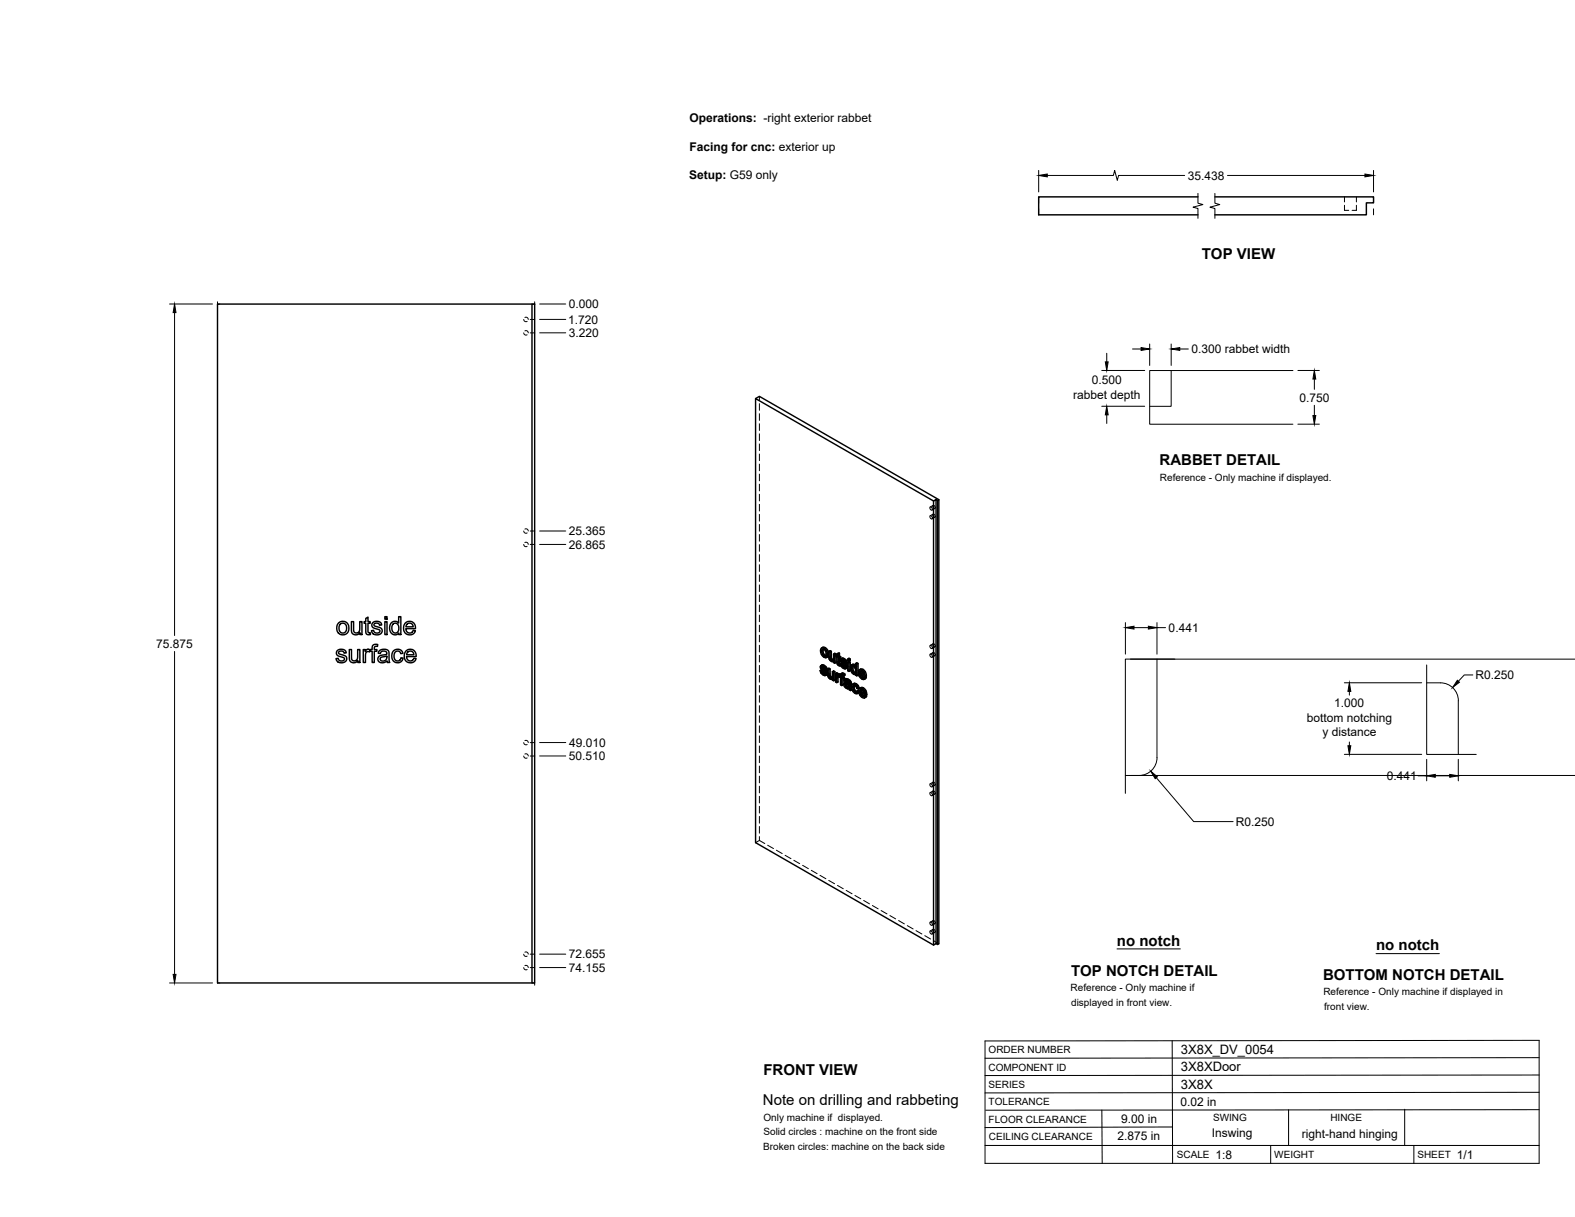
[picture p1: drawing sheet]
<svg xmlns="http://www.w3.org/2000/svg" width="559mm" height="432mm" viewBox="0 0 559 432" stroke-linecap="round" stroke-linejoin="round" font-family="sans-serif">
<!-- layer: Hidden -->
<g fill="none" stroke="#000" stroke-width=".35">
<path d="M477 72.8v1.8h1.5M477 69.9v1.7M481.2 72.8v1.8h-1.5M481.2 69.9v1.7M185.8 118.1l.4 .7h.8M185.8 113.3l.4 .7h.8M186.2 117.4h.7l.5 .7M186.2 112.6h.7l.5 .7M269.4 140.6v1.4M269.4 143.2v2.4M269.4 146.8v2.4M269.4 150.3v2.4"/>
<path d="M269.4 153.9v2.4M269.4 157.5v2.4M269.4 161.1v2.3M269.4 164.7v2.3M269.4 168.2v2.4M269.4 171.8v2.4M269.4 175.4v2.3M269.4 178.9v2.4M330 179.9a.56 .56 0 0 1 .7 .4 .56 .56 0 0 1-.3 .7l-.5-.6zM331 179.3a.6 .6 0 0 1 .7 .4 .6 .6 0 0 1-.2 .7l-.5-.4zM331 179.3l-1 .6M185.8 193.2l.4 .7 .8-.1"/>
<path d="M185.8 188.4l.4 .7h.8M186.2 192.5l.7-.1 .5 .8M186.2 187.7h.7l.5 .7M269.4 182.5v2.4M269.4 186.1v2.4M269.4 189.7v2.3M269.4 193.2v2.4M269.4 196.8v2.4M330 183a.56 .56 0 0 1 .7 .4 .56 .56 0 0 1-.3 .7l-.5-.5zM331 182.5a.58 .58 0 0 1 .7 .3 .58 .58 0 0 1-.2 .7l-.5-.4zM331 182.4l-1 .6M331.7 183.5l-1 .6"/>
<path d="M331.7 180.4l-1 .6M269.4 200.4v2.4M269.4 203.9v2.4M269.4 207.5v2.4M269.4 211.1v2.4M269.4 214.7v2.3M269.4 218.2v2.4M269.4 221.8v2.4M269.4 225.4v2.4M269.4 228.9v2.4M269.4 232.5v2.4M269.4 236.1v2.4"/>
<path d="M269.4 239.6v2.4M291.4 237.7l.4 .9M291.5 236.4l-.5 .2M291.6 236.1l-.5 .2M291.6 230.7l-.5 .2M291.6 237.7l.3 .3M291.6 236.8l-.5 .3M291.7 235.9l-.2 .7 .7 1a1.12 1.12 0 0 1 .9 1.3h-.4M291.8 238.6l.7 .7 .8 .1M291.8 238.6l-.5 .2M291.8 237.8v.1M291.9 237.3l-.5 .3"/>
<path d="M291.9 232l.9 .9 .9 .1M291.9 236.6h-.1M291.9 232l-.5 .3M292 229.6l-.4 .9 .3 1.5M292 236.4l-.5 .2M292.2 230.2l-.1 .2M292.2 230.2l.7 .1 .6 .9v1l-.5 .4M292.2 230.2l-.4 .2M292.5 236.5l-.5 .2a.33 .33 0 0 1 .2-.4 .33 .33 0 0 1 .4 .3l.9 .9M292.5 239.3l-.4 .2M292.6 237.4l.3 .3M292.8 230.2l-.5 .3"/>
<path d="M292.8 232.9l-.5 .3M292.9 236.9l-.5 .2M293 239l-.4 .2M293 238.4l-.5 .2M293.1 237.3l-.5 .3M293.1 239.5l-.5 .2M293.1 238.7l-.4 .3M293.3 232.5l-.4 .3M293.3 230.8l-.4 .3M293.4 233.1l-.4 .3M293.6 231.8l-.5 .2M294.1 237.1v2.3l.2 .7 .8 .6 .7-.1v.5l.4 .2"/>
<path d="M294.1 239.4l-.4 .3M294.3 239.9l-.5 .3M294.5 230.8v2.4l.3 .6 .7 .7 .7-.1v.4l.4 .3M294.5 233.2l-.4 .2M294.7 233.7l-.5 .2M295 234.1l-.5 .2M295.4 234.4l-.4 .3M295.8 238l-.1 2-.4 .4M296 234.1l-.4 .3M296.1 234l-.5 .3 .3-.2M296.2 231.8v2l-.5 .3M296.2 234.8l-.4 .3"/>
<path d="M296.2 234.4l-.4 .3 .3-.2M296.9 238.7v3l.4 .3M297.1 232.3l-.2 .1M297.3 239.4l-.5 .2M297.4 231.8v.7l-.3-.2v.4l.3 .2v2.2l.2 .5 .7 .5-.2-.6M297.4 232.5l-.8 .5v-.4M297.4 232.9l-.5 .3M297.4 239.8l-.1 .1M297.5 235.3l-.5 .2M297.5 239.2l-.2 .1M297.6 239.6l-.5 .3M297.6 235.6l-.4 .3"/>
<path d="M297.8 239.7l-.4 .2 .3-.3 .5 .4 .1-.4 .4 .5v2.6l.4 .3M297.8 233.2l-.4 .2M298 235.9l-.4 .3M298.3 233.4l-.5-.2v.5M298.3 239.6l-.5 .2M298.3 239.9l-.4 .3 .3-.2M298.3 239.6l-.5 .3M298.3 235.6h-.2M298.3 236.1h-.1M298.5 235.3l.4 .9M298.6 234l-.4 .3M298.7 239.7l-.5 .3"/>
<path d="M298.7 233.7l-.5 .2M298.7 235.3l.3 .3M298.7 234.5l-.4 .2M298.7 239l-.4 .2M298.8 233.6l-.2 .6 .7 1a1.11 1.11 0 0 1 .9 1.3h-.4l.4-.2M298.8 238.8l-.1 .9-.4-.2M298.9 236.2l.7 .7 .8 .1M298.9 236.2l-.5 .3M299 235.4l-.1 .1M299 234.9l-.5 .3M299 234.2l-.1 .1M299.1 234.3a.33 .33 0 0 1 .2-.4 .33 .33 0 0 1 .4 .3l.9 .9"/>
<path d="M299.1 234l-.4 .3M299.2 234l-.5 .3M299.2 239.4l-.5 .2M299.5 239.4l-.5 .3M299.6 234.1l-.5 .3M299.6 236.9l-.4 .2M299.7 235l.3 .3M299.7 239.6l-.4-.2-.2 .3M300 234.5l-.4 .2M300.1 236.6l-.4 .2M300.1 236l-.4 .2M300.2 234.9l-.5 .3"/>
<path d="M300.2 237.1l-.5 .2M301.2 234.7v3l.5 .3M301.2 233.6v.5l.5 .3M301.2 237.7l-.4 .3M301.2 234.1l-.4 .3M302.2 236.7l-.5 .3M302.3 236l-.4 .3M302.3 237.7l-.4 .2M302.5 235.8l-.3 .6v.9a1.52 1.52 0 0 0 1.8 1.7v.3l.4 .3M302.7 238.4l-.4 .3M302.8 236.3l-.1 .2M302.8 236.3l.7 .1 .4 .7 .1 1.2-.5 .4"/>
<path d="M302.8 236.3l-.4 .2M302.9 236.2l-.5 .3M303.3 239l-.4 .2M303.3 236.3l-.4 .2M303.7 236.2l-.1 .1M303.8 236.9l-.4 .2M303.8 238.6l-.4 .2M304 235.2v1.4l-.4-.6M304 236.6l-.4 .3M304 239l-.4 .2M304 239.3l-.4 .3M304 237.9l-.4 .2"/>
<path d="M305 238.4l-.5 .3M305.3 237.4l-.3 1 .3 1.3 .9 1 .9 .1M305.3 239.7l-.4 .3M305.4 238.8l-.4 .2M305.5 239.3l-.1-.5 2 1.1M305.7 237.9l-.2 .2M305.7 237.9l.8 .2 .4 1.1-.6-.3M305.7 237.9l-.5 .2M306.2 237.9l-.4 .3M306.7 238.5l-.4 .3M306.9 239.2l-.4 .3M329.9 229.1a.55 .55 0 0 1 .8 .3 .55 .55 0 0 1-.3 .7l-.4-.4z"/>
<path d="M330 232.1a.56 .56 0 0 1 .7 .4 .56 .56 0 0 1-.3 .7l-.5-.5zM331 231.5a.6 .6 0 0 1 .7 .4 .6 .6 0 0 1-.2 .7l-.5-.4zM331 228.4a.6 .6 0 0 1 .7 .4 .6 .6 0 0 1-.2 .7l-.5-.4zM331 231.5l-1 .6M331 228.4l-1 .6M331.7 232.6l-1 .6M331.7 229.5l-1 .6M269.4 243.2v2.4M269.4 246.8v2.4M269.4 250.4v2.4M269.4 254v2.3M269.4 257.5v2.4"/>
<path d="M294.6 240.3l-.5 .3M295 240.7l-.5 .2M295.6 240.3l-.5 .3M295.7 240.2l-.5 .3M295.8 240.6l-.4 .3M295.8 241.1l-.4 .2M296.9 241.7l-.5 .3M298.7 242.7l-.5 .3M298.7 240.1l-.5 .3M299.1 240.4l-.4 .2M299.6 240.7l-.5-.3v.5M299.8 242.6l-.4 .2"/>
<path d="M299.9 241.3l-.5 .2M299.9 242.2l-.5 .3M300 242.1l-.2 .7 .4 .7 .6 .5 .9 .1 .1 .4M300 243.3l-.4 .3M300.1 240.9l-.5 .2M300.1 240.8l-.2 .5 .4 .3M300.2 242.9l.4-.3a.75 .75 0 0 1 .8 .2 .75 .75 0 0 1 .1 .8l-.4 .2M300.3 241.6l.1-.1a.92 .92 0 0 1 1.2 1l-.5-.1M300.4 242.6l-.4 .2 .3-.2M300.5 242.6l-.4 .2M300.5 241.3l-.4 .2M300.7 244l-.5 .2"/>
<path d="M301 241.4l-.5 .3M301.2 244.1l-.5 .3M301.3 243.8l-.2 .1M301.4 243.7l-.4 .3M301.5 241.9l-.4 .2M301.5 243.6l-.4 .2M301.6 242.9l-.4 .3M301.6 242.5l-.4 .3M301.6 242.4l-.4 .2M301.7 244.1l-.5 .2M301.8 244.5l.4 .3M301.8 244.5l-.5 .3"/>
<path d="M302.6 243.5l-.4 .3M302.7 242.7l-.4 .3M302.9 244.9l-.4 .2M303 242.5l-.4 .8 .3 1.6 .9 .8 .7 .2M303.1 243.2a.77 .77 0 0 1 1-.1 .77 .77 0 0 1 .3 .9l.4 .2M303.3 243l-.5 .2M303.8 245.7l-.4 .3M303.8 243l-.4 .3M304.2 243.4l-.5 .3M304.2 245.4h-.2M304.2 245.4l-.4 .3M304.4 244l-.4 .2"/>
<path d="M304.4 245l-.2 .4M304.7 245.1l.2 .2-.2 .4M304.9 245.3l-.2 .1M305.1 245l-.4 .2M305.5 244l-.4 .8 .4 1.5 .8 .9 .9 .1M305.5 246.3l-.5 .2M305.6 245.3l-.5 .3M305.7 245.9l-.1-.6 1.9 1.1M305.8 244.4l-.2 .2M305.8 244.4l.8 .3 .4 1.1-.5-.4M305.8 244.4l-.4 .3M306.2 240.7l-.4 .2"/>
<path d="M306.3 244.5l-.4 .3M306.3 247.2l-.4 .3M306.4 240.3h.2M306.6 246.9h.2M306.7 240.3l-.4 .2 .3-.2M306.8 246.9l-.4 .2M306.9 245.1l-.5 .2M306.9 240l-.1 .1M307 240.8l-.5 .3M307 240.1l-.4 .2M307 245.8l-.4 .2M307 246.6h-.1"/>
<path d="M307.1 247.4l-.5 .3M307.1 246.7l-.3 .2M185.8 268.2l.4 .7h.8M185.8 263.5l.4 .7h.8M186.2 267.5l.9 .1 .3 .6M186.2 262.8h.9l.3 .7M269.4 261.1v2.4M269.4 264.7v2.3M269.4 268.2v2.4M269.4 271.8v2.4M269.4 275.4v2.4M269.4 279v2.3"/>
<path d="M329.9 278.2a.58 .58 0 0 1 .8 .3 .58 .58 0 0 1-.2 .7l-.5-.4zM331 277.5a.56 .56 0 0 1 .7 .4 .56 .56 0 0 1-.3 .7l-.5-.6zM331 277.5l-1 .6M331.7 278.6l-1 .6M269.4 298.2l-1.3 .8M269.4 298.2l1.9 1.1M269.4 282.5v2.4M269.4 286.1v2.4M269.4 289.7v2.4M269.4 293.2v2.4M269.4 296.8v1.4M272.4 299.9l2 1.2"/>
<path d="M329.9 281.3a.55 .55 0 0 1 .8 .3 .55 .55 0 0 1-.3 .7l-.4-.4zM331 280.6a.6 .6 0 0 1 .7 .4 .6 .6 0 0 1-.2 .7l-.5-.4zM331 280.6l-1 .6M331.7 281.7l-1 .6M275.5 301.7l2 1.2M278.6 303.5l2 1.2M281.6 305.2l2.1 1.2M284.8 307l2 1.2M287.8 308.8l2.1 1.2M290.9 310.6l2.1 1.2M294 312.4l2.1 1.2M297.1 314.2l2.1 1.1"/>
<path d="M300.2 315.9l2.1 1.2M303.3 317.7l2.1 1.2M306.4 319.5l2.1 1.2M185.8 338.6l.4 .6h.8M186.2 337.9l.7-.1 .5 .7M309.5 321.3l2.1 1.2M312.6 323.1l2.1 1.2M315.7 324.8l2.1 1.2M318.8 326.6l2.1 1.2M321.9 328.4l2.1 1.2M325 330.2l2.1 1.2M328.1 332l2.1 1.2"/>
<path d="M329.9 330.4a.58 .58 0 0 1 .8 .3 .58 .58 0 0 1-.2 .7l-.5-.4zM330 327.2a.6 .6 0 0 1 .7 .4 .6 .6 0 0 1-.2 .7l-.5-.4zM331 329.8a.56 .56 0 0 1 .7 .3 .56 .56 0 0 1-.3 .7l-.5-.6zM331 326.6a.56 .56 0 0 1 .7 .4 .56 .56 0 0 1-.3 .7l-.5-.6zM331 329.7l-1 .6M331 326.6l-1 .6M331.2 333.8l1.9 1.1M331.7 330.8l-1 .6M331.7 327.7l-1 .6M185.8 343.3l.4 .7h.8M186.2 342.6h.7l.5 .7"/>
</g>
<!-- layer: Visible -->
<g fill="none" stroke="#000" stroke-width=".51">
<path d="M425 69.9h-56.5v6.3h56.5M431 69.9h56.3v2.1h-2.5v4.2h-53.8M188.7 107.9h1v240.9h-1zM188.7 107.9h-111.5v240.9h111.5M268.1 141.4l1.3-.8 63.7 36.7M331.2 177.8l.9-.6v157.6l-.9 .5zM331.2 177.8l-63.1-36.4v157.6l63.1 36.3M332.1 177.2l.6 .3v157.6l-.6-.3M332.7 177.5l.4-.2v157.6l-.4 .2M129.8 219.4l.8-.5v1.7h.7v.5h-.7v3l.1 .3 .6 .1 .1 .6a1.15 1.15 0 0 1-1.3-.1 1.15 1.15 0 0 1-.3-1.2v-2.7h-.6v-.5h.6zM136.5 218.8h.8v.9h-.8zM119.6 230.9l1-.5a1.69 1.69 0 0 1 2.3 1.2l-.8 .2a.93 .93 0 0 0-1-.9 .93 .93 0 0 0-.9 1l.1 .1a3.2 3.2 0 0 1 2.7 1.3 1.9 1.9 0 0 1-1.3 1.9 1.9 1.9 0 0 1-2.2-.8l-.3-.7 .8-.1a1.11 1.11 0 0 0 1.1 1 1.11 1.11 0 0 0 1.1-1l-.5-.3a2.55 2.55 0 0 1-2.3-1.3z"/>
<path d="M120.2 221a2.3 2.3 0 0 1 3.6 1.7 2.3 2.3 0 0 1-3.4 2.2 2.77 2.77 0 0 1-.2-3.9zM120.6 221.5l.7-.4a1.77 1.77 0 0 1 1.7 1.5 1.77 1.77 0 0 1-1.1 2 1.79 1.79 0 0 1-1.6-1.1 1.79 1.79 0 0 1 .3-2zM123.9 230.5h.8v2.5a1.15 1.15 0 0 0 1.2 1.5 1.15 1.15 0 0 0 1-1.6v-2.4h.8v4.6h-.7v-.7a1.65 1.65 0 0 1-2 .7 1.65 1.65 0 0 1-1.1-1.8zM124.7 220.6h.8v2.5a1.15 1.15 0 0 0 1.1 1.5 1.15 1.15 0 0 0 1-1.6v-2.4h.8v4.5h-.7v-.6a1.65 1.65 0 0 1-1.9 .7 1.65 1.65 0 0 1-1.1-1.8zM128.9 230.5h.7v.7a1.11 1.11 0 0 1 1.7-.6l.7-.1v-.5a1.31 1.31 0 0 1 .6-1.3 1.31 1.31 0 0 1 1.4 0l-.1 .7a.72 .72 0 0 0-.8-.1 .72 .72 0 0 0-.3 .7v.5h.9v.6h-.9v4h-.8v-4h-.7v-.4l-.2 .6a.86 .86 0 0 0-1.4 .7v3.1h-.8zM132.2 221l.9-.5a1.73 1.73 0 0 1 2.3 1.2l-.7 .1a.93 .93 0 0 0-1-.8 .93 .93 0 0 0-.9 1l1 .4a1.54 1.54 0 0 1 1.8 1.8 2.03 2.03 0 0 1-2.1 1.1 2.03 2.03 0 0 1-1.7-1.5l.7-.2a1.11 1.11 0 0 0 1.1 1 1.11 1.11 0 0 0 1.1-1l-.3-.2a2.52 2.52 0 0 1-2.5-1.4zM134.7 230.8a1.94 1.94 0 0 1 2-.5 1.94 1.94 0 0 1 1.3 1.6l.3 3.2h-.8l-.2-.6a1.76 1.76 0 0 1-1.9 .7 1.76 1.76 0 0 1-1.3-1.6v-.2a1.76 1.76 0 0 1 1.7-1h.4a.8 .8 0 0 0 1-.7 1.23 1.23 0 0 0-1.2-.7 1.23 1.23 0 0 0-1.1 .9l-.7-.1zM135 233.4l2.2-.7a1.31 1.31 0 0 1-.6 1.7 1.31 1.31 0 0 1-1.7-.6zM136.5 220.6h.8v4.5h-.8zM138.8 221.1a1.73 1.73 0 0 1 2.6 0v-2.3h.8v6.3h-.7v-.5a1.95 1.95 0 0 1-2.5 .3 1.95 1.95 0 0 1-.8-2.4zM139.4 221.5l.4-.3a1.77 1.77 0 0 1 1.7 1 1.77 1.77 0 0 1-.4 2l-.4 .3a1.78 1.78 0 0 1-1.7-1 1.78 1.78 0 0 1 .4-2zM139.6 231a1.95 1.95 0 0 1 1.9-.6 1.95 1.95 0 0 1 1.4 1.4l-.7 .1a1.26 1.26 0 0 0-1.6-.8 1.26 1.26 0 0 0-.8 1.6l.2 1a1.17 1.17 0 0 0 1.2 .8 1.17 1.17 0 0 0 1-1.1l.8 .1-.3 .9a2.15 2.15 0 0 1-2.8 .4 2.15 2.15 0 0 1-.8-2.7z"/>
<path d="M143.8 221.1a2.15 2.15 0 0 1 2.5-.4 2.15 2.15 0 0 1 1.1 2.4h-3.4l.1 .6a1.29 1.29 0 0 0 1.3 .9 1.29 1.29 0 0 0 1.2-.9l.8 .1-.3 .6a2.31 2.31 0 0 1-3.2 .3 2.31 2.31 0 0 1-.4-3.2zM144 231a2.15 2.15 0 0 1 2.6-.4 2.15 2.15 0 0 1 1.1 2.4h-3.5l.2 .7a1.31 1.31 0 0 0 1.2 .8 1.31 1.31 0 0 0 1.2-.9l.8 .1-.3 .7a2.3 2.3 0 0 1-3.1 .3 2.3 2.3 0 0 1-.6-3.1zM144.4 221.4l.6-.3 .8 .1 .5 .3 .3 .9h-2.6zM144.7 231.4l.4-.3h.9l.6 .4 .2 .8h-2.5zM291 237.9l.7 1.3 .7 .5 .6-.1M291.2 236.2l.6-.3 .6 .1 .8 .7 .3 .8-.5 .3-.1-.6M291.6 231.2v-.5a.76 .76 0 0 1 .9-.2 .76 .76 0 0 1 .5 .8l.1 1.2-.4 .4-.4-.1M291.6 237.7l-.6 .2 .4 .2M291.6 238.7l.5 .4 .4-.3M291.7 237.3l1 .9 .5-.2M291.8 237.9l-.4 .2 .1 .4 .6-.1M291.8 235.9l-.8 .6 .1 .6 .7 .8a1.08 1.08 0 0 1 .8 1.3l-.5-.1"/>
<path d="M291.8 236.6l-.3 .4 .5-.2M291.8 232.2l.5 .6 .5-.3M291.9 238l.8 .9M292 236.7l.6 .7M292 236.3l.5 .4 .5-.2M292 230.9l-.4 .3v.4l.2 .6 .4-.3M292 236.8l1 1M292 236.8l-.4-.2-.1 .2M292.1 235.9l-.8 .3M292.1 230.4l.1 1.5 .8 .7M292.1 237l-.4 .3-.2-.3M292.3 230l.9 .9 .5-.2"/>
<path d="M292.4 236.1l-.4 .2-.4-.1M292.5 236.7l.4 .5 .4-.2M292.7 238.2l.3 .5 .5-.3M292.8 229.8l-.5 .2-.8-.1M292.9 237.7l.7 1.2-.1 .4-.6 .4M293 238.7l.1 .5 .5-.3M293.1 239.2l-.1 .4 .5-.3M293.2 230.9l.4 1.4 .4-.3M293.4 233.1a1.6 1.6 0 0 1-2.2-1.5l-.1-1 .4-.7 .8-.3 .9 .4 .6 .9 .2 1-.1 .9-.7 .5M293.6 232.3l-.2 .8 .5-.3M293.6 237.3l.5 .3 .4-.3M294.1 231.1l.4 .3 .5-.3"/>
<path d="M294.1 237.6v2.2l.5-.2M294.1 239.8l.2 .4 .4-.2M294.5 231.4v2.2l.5-.3M294.5 233.6l.2 .4 .4-.3M294.7 234l.3 .3 .5-.3M295 234.3l.4 .1M295.3 238.3l.5 .2 .4-.2M295.4 234.4l.2-.1zM295.7 234.1l-.7-.7v-2.3l-.5-.3-.4 .3 .1 2.7 .8 .9h.8M295.7 232.1l.5 .2 .4-.2M295.8 238.5v3.1l.4-.3v-3l-.4-.3-.5 .3v2l-.3 .3 .2-.1M295.8 234.7v.4l.4 .2"/>
<path d="M295.8 234.7l-.2 .1M296.2 232.3v3l.4-.2v-3l-.4-.3-.5 .3v2.1M296.6 233l.3 .2 .2 2.6 .7 .5 .4-.2M296.9 232.4l-.3 .2 .3 .1v-.7l.9-.3v1l.5 .3v.4l-.5 .3v-.4M297.3 239.9l-.4 .2v.5l.4-.2M297.3 239.3v-.4l-.4-.2-.5 .3v3l.5 .2M297.3 238.9l-.5 .3-.4-.2M297.4 239.9l-.1 2.1-.4 .2v-1.6M297.4 239.9l.5 .3M297.4 239.9l-.5 .2M297.4 239.4l.4 .4M297.4 232v1l.4-.3"/>
<path d="M297.4 233l.4 .3 .5-.3M297.6 239.1l-.8 .5v-.4M297.6 235.7l.2 .1M297.8 231.7l-.9 .3M297.8 239.8v.4M297.8 239.9l-.1 .3M297.8 235.8l.1 .5M297.9 239.2l-.9 .2M297.9 239.2l-.8 .2M297.9 235.2l-.5 .3v-2.1l.4 .3v1.4l.3 .4M297.9 235.4l-.5 .1M298.1 235.5l.7 1.4 .8 .4 .5-.1"/>
<path d="M298.1 235.5l-.6 .1M298.1 235.5h.1M298.1 235.6l-.3 .2M298.3 233.8l.7-.3 .6 .2 .6 .6 .4 .8-.5 .3-.1-.6M298.4 239.1l.9-.3 .5 .4-.1 .4-.4 .3 .1-.4M298.6 234.4h.5l.6 .8 .4 .2M298.7 235.3l-.6 .2 .4 .2M298.7 236.3l.5 .4 .4-.2M298.8 234.9l1 1 .5-.3M298.9 235.5l-.4 .2 .1 .4 .6-.1M298.9 233.5l-.6 .4-.1 .6 1.6 2.1M298.9 234.3l-.3 .4 .5-.3"/>
<path d="M298.9 238.8l-.6 .3-.1 .9-.4-.2 .4-.3-.3-.3M298.9 239.2l.5 .3 .4-.3M299 235.6l.8 .9M299.1 234.3l.6 .7M299.1 239.7l.5 .6v.4l-.4 .2v-.4M299.1 233.9l.6 .5 .4-.3M299.2 236.7l.4 .1M299.2 233.5l-.8 .3M299.3 234.6l-.5 .3-.2-.2M299.3 239.9l-.6-.3v.6l.4-.2M299.4 238.9l-.5 .3-.4-.2M299.6 233.7l-.5 .2-.4-.1"/>
<path d="M299.7 234.4l.3 .4 .4-.2M299.8 236.6l-.1 .2M299.8 235.9l.3 .4 .5-.3M300 235.3l.7 1.2-.1 .4-.6 .4M300.1 236.3l.1 .5 .5-.3M300.2 236.8l-.1 .4 .5-.3M300.8 233.8l.4 .3 .5-.3M301.2 234.1v.6l.5-.3v-.6l-.5-.2-.4 .2v.6l.4 .3M301.2 234.7l.5 .3v3l-.5 .2v-3M301.2 234.7l-.4 .3v3l.4 .2M301.7 235l-.5 .2-.4-.2M302.1 236l.6-.3 .9 .3"/>
<path d="M302.4 236.5l.6 .1 .6 1-.1 1.1-.6 .1M302.4 238.3l.5 .5 .4-.2M302.4 236.5l-.2 .8M302.6 237l-.4 .3v.4l.2 .6 .4-.3M302.7 235.7l-.5 .2a2.01 2.01 0 0 0 1.3 3.4l.1-.1M302.7 236.5l.1 1.5 .7 .7M302.8 236.1l.4 .3M303.3 235.8l-.5 .3-.6-.2M303.6 235.4l.4 .3 .4-.3M303.6 239.2v.4l.4 .2M303.6 239.2l-.2 .1M304 235.7v4.1l.4-.2v-4.2l-.4-.2-.4 .2v1.5l-.4-.5 .4-.1"/>
<path d="M305.2 239.9l.6 .6 .4-.3M305.5 238.4l-.5 .2 1.5 .9-.6-1.2a.48 .48 0 0 0-.6-.2 .48 .48 0 0 0-.3 .5M305.5 238.1v.3l.8 .5M305.5 239.3l.9 1M305.7 239.7l-.5 .2-.2-.9 1.9 1.1M305.8 237.8l.8 .9 .4-.3M306.2 237.5l-.4 .3-.9-.1M306.6 238.7l.3 1.3 .5-.2M294.3 240.2l.3 .3 .5-.2M294.6 240.5l.4 .1M295.3 240.4l-.7-.7-.1-2.4-.4-.2-.5 .2 .1 2.7 .8 .9h.9M295.4 240.9v.4l.4 .3"/>
<path d="M295.4 240.9l-.2 .1M297.8 240.2l.4 .2v2.6l.5 .2M298.7 240.2l.5 .3 .4-.2M299.1 240.9v2.1l-.4 .2v-2.6l.5 .3M299.6 242.4l.6-.3 .9 .3M299.7 241.1l.8-.3 1.3 .9 .4 3.1-.4 .2-.2-.4M299.9 242.9l.3-.1a.76 .76 0 0 1 .7 .3 .76 .76 0 0 1 .2 .8l-.3 .1 .3-.1M300 243.5l.4 .4 .4-.3M300 242.8l-.2 .3M300.1 242.1l-.7 .5 .1 .8 .7 .8 1 .1 .1 .5 .5 .2M300.2 242.9l-.4 .2 .1 .3 .5-.1M300.3 242.9l.2 .5 .6 .4"/>
<path d="M300.3 241.6l-.4 .3a.8 .8 0 0 1 .9-.1 .8 .8 0 0 1 .4 .8l-1.2-.2M300.4 243.9l.4 .1M300.4 242.1l-.7 .2M300.5 240.8l-1 .5-.1 .2 .5 .4M300.6 241.3l.6 .4 .4-.3M301.1 241l-.5 .3-.6-.3M301.2 241.7l.3 .4 .4-.3M301.5 242.1l.1 .4 .4-.2M301.6 242.5v2.1l.5-.3M302.5 242.8l.7-.4 .8 .3 .8 1.5-.4 .2-.4-.9M302.6 244l.2 1 .5-.2M302.8 245l.5 .6 .5-.3"/>
<path d="M303.1 243.8l-.5 .2 .1-.4a.65 .65 0 0 1 .7-.4 .65 .65 0 0 1 .5 .7l.5 .5M303.1 243.2l.1 1.4 .8 .8M303.2 242.4l-.5 .3a2.12 2.12 0 0 0 .5 3.2l.9 .2M303.4 242.9l.6 .6 .5-.3M303.8 242.6l-.4 .3-.7-.2M304 245.2l-.2 .5-.5-.1M304.7 245.4l-.6 .7 .6-.4M304.7 245.1l-.3-.1-.4 .2 .4 .3M305.4 246.5l.5 .6 .5-.3M305.6 244.9l-.5 .3 1.5 .8-.6-1.1a.49 .49 0 0 0-.5-.2 .49 .49 0 0 0-.4 .5M305.6 244.6v.3l.9 .5M305.7 245.9l.9 1"/>
<path d="M305.8 240.5l.4 .1M305.8 246.2l-.4 .3-.3-.9 2 1.1M305.9 244.3l.8 .9 .5-.2M305.9 247.1h.4M306.3 244.1l-.4 .2-.9-.1M306.5 240.3l.4 .3 .5-.3M306.5 240.3l-.2 .2M306.6 246.8l.4 .4 .5-.3M306.6 246.8l-.2 .3M306.7 245.2l.4 1.4 .4-.3M306.8 240.1l-.3 .2M306.9 240l.5-.1v-.6l-.6-1.3-1.1-.7-.8 .4-.4 1.4 .6 1.2 1.2 .8 .6-.5"/>
<path d="M306.9 246.6l-.3 .2M307 240.1l.3 .4-.7 .5M307.1 246.6l.4-.2v-.5l-.6-1.4-1-.6-.9 .3-.3 .9 .3 1.4 1.3 1.2 .5-.1 .2-.4M307.1 246.7l.4 .2-.7 .7"/>
</g>
<!-- layer: Reference -->
<g fill="none" stroke="#000" stroke-width=".35">
<path d="M368.5 69.9v2.1M368.5 74.1v2.1M487.3 69.9v2.1M487.3 74.1v2.1M77.2 107.1v.8h.8M188.1 113.3h1.6M188.1 118.1h1.6M189.7 107.1v.8h-.8M415.5 131.5v12.7h-7.6M458.7 131.5h-50.8v19h50.8M188.1 188.4h1.6M188.1 193.2h1.6"/>
<path d="M410.5 233.8v35a6.4 6.4 0 0 1-6.4 6.3h-4.8M416.9 233.8h-17.6v47.7M506.2 235.9v31.8h17.6M506.2 242.3a13 13 0 0 1 7.8 .7 6.3 6.3 0 0 1 3.4 5.6v19.1M188.1 263.5h1.6M188.1 268.2h1.6M188.1 338.5h1.6M77.2 348v.8h.8M188.1 343.3h1.6M188.9 348.8h.8v.8"/>
</g>
<!-- layer: Hidden Narrow -->
<path d="M292.5 237.9l-.4 .3M294.1 239l-.5 .2M294.5 232.7l-.4 .3M295.8 239.6l-.5 .3M296.2 233.4l-.5 .3M297.4 234.6l-.5 .3M298.7 239.4l-.5 .2M299.1 239.7h.1M299.7 235.5l-.5 .3M300.9 242.7l-.4 .3M301.6 243.1l-.4 .3" fill="none" stroke="#000" stroke-width=".35"/>
<!-- layer: Visible Narrow -->
<path d="M292.5 237.4l-.4 .2M294.5 239l-.4 .3M295 232.8l-.5 .2M297.8 234.9l-.4 .3M299.1 239.7l-.4 .2M299.6 235l-.4 .2M300.8 242.2l-.4 .3M302.1 242.7l-.5 .3M302.1 243.4l-.5 .3" fill="none" stroke="#000" stroke-width=".35"/>
<!-- layer: Titleblock -->
<g fill="none" stroke="#000" stroke-width=".36">
<path d="M349.5 369.3l196.6-.2v43.7h-196.6zM415.9 369.3l.1 43.5M546.1 375.3l-196.6 .2M390.9 393.9l.2 18.9M416 399.9l-66.5 .2M457.2 393.7v12.7M498.4 393.6v12.7M546.1 393.7l-196.3 .2M546.1 387.6l-196.6 .2M546.1 381.4l-196.6 .2M349.5 406.4h196.6M450.8 406.4v6.4"/>
<path d="M501.6 406.4v6.4"/>
</g>
<!-- layer: FD_Dimensions -->
<g fill="none" stroke="#000" stroke-width=".35">
<path d="M368.5 60.5v7.6M371.6 62.3h23.4l.5-1.8 .9 3.5 .5-1.7h23.4M435.5 62.3h48.8M487.3 60.5v7.6M60.2 107.9h15.2M61.9 110.9v114.6M191.5 107.9h9.2M191.5 113.3h9.2M191.5 118.1h9.2M390.9 131.4h15.2M392.7 125.3v3.1M401.8 123.8h3.1"/>
<path d="M407.9 122v7.7M415.5 122v7.7M418.6 123.8h3M460.5 131.4h7.6M466.3 134.5v3.7M390.9 144.1h15.2M392.7 147.2v3M460.5 150.5h7.6M466.3 143.8v3.6M191.5 188.4h9.2M191.5 193.2h9.2M61.9 231.1v114.6"/>
<path d="M399.3 220.9v11.2M401.1 233.9h157.7M402.3 222.7h5.1M410.5 220.9v11.2M410.5 222.7h3M522.6 239.5h-3.1l-2.1 2.2M477 242.3h27.4M478.7 245.3v1.3M191.5 263.5h9.2M191.5 268.2h9.2M401.1 275.1h157.7M410.3 275.9l13.2 15.6h14"/>
<path d="M477 267.7h27.4M478.7 263.3v1.3M503.1 275.3h3.1M506.2 269.4v7.7M509.2 275.3h5.1M517.4 269.4v7.7M191.5 338.5h9.2M60.2 348.8h15.2M191.5 343.3h9.2"/>
</g>
<g fill="#000" stroke="#000" stroke-width=".35">
<path d="M368.5 62.3l3.1-.6v1.1zM484.3 61.7l3 .6-3 .5zM61.9 107.9l.5 3h-1zM392.2 128.4h1l-.5 3zM404.9 123.3l3 .5-3 .5zM415.5 123.8l3.1-.5v1zM466.3 131.4l.5 3.1h-1zM392.7 144.1l.5 3.1h-1zM465.8 147.4h1l-.5 3.1zM399.3 222.7l3-.5v1zM407.4 222.2l3.1 .5-3.1 .5zM478.7 242.3l.6 3h-1.1z"/>
<path d="M517.1 241.4l.7 .7-2.4 1.8zM408.3 273.6l2.3 2-.7 .7zM478.2 264.6h1.1l-.6 3.1zM506.2 275.3l3-.5v1zM514.3 274.8l3.1 .5-3.1 .5zM61.4 345.7h1l-.5 3.1z"/>
</g>
<!-- layer: Break Lines -->
<path d="M425 68.6v3.5l1.8 .5-3.5 .9 1.7 .5v3.5M431 68.6v3.5l1.8 .5-3.5 .9 1.7 .5v3.5" fill="none" stroke="#000" stroke-width=".35"/>
<!-- layer: Notes -->
<path d="M396.3 336.7h22.5M488.2 338.3h22.5" fill="none" stroke="#000" stroke-width=".35"/>
<g font-size="5.3">
<text x="426.4" y="92.1">TOP VIEW</text>
<text x="411.4" y="165.1">RABBET DETAIL</text>
<text x="396.3" y="335.5">no notch</text>
<text x="488.2" y="337.2">no notch</text>
<text x="380" y="346.1">TOP NOTCH DETAIL</text>
<text x="469.4" y="347.5">BOTTOM NOTCH DETAIL</text>
<text x="270.9" y="381.4">FRONT VIEW</text>
<text x="270.7" y="392.2">Note on drilling and rabbeting</text>
</g>
<g font-size="4.6">
<text x="419" y="373.8">3X8X_DV_0054</text>
<text x="419" y="380.1">3X8XDoor</text>
<text x="419" y="386.2">3X8X</text>
</g>
<g font-size="4.3">
<text x="244.6" y="43.2">Operations: -right exterior rabbet</text>
<text x="244.6" y="53.4">Facing for cnc: exterior up</text>
<text x="244.5" y="63.6">Setup: G59 only</text>
<text x="421.4" y="63.7">35.438</text>
<text x="201.8" y="109.4">0.000</text>
<text x="201.5" y="114.8">1.720</text>
<text x="201.8" y="119.6">3.220</text>
<text x="422.7" y="125.3">0.300 rabbet width</text>
<text x="387.3" y="136.4">0.500</text>
<text x="380.7" y="141.5">rabbet depth</text>
<text x="461" y="142.5">0.750</text>
<text x="201.9" y="189.9">25.365</text>
<text x="201.9" y="194.6">26.865</text>
<text x="414.6" y="224.2">0.441</text>
<text x="55.4" y="229.8">75.875</text>
<text x="523.5" y="241">R0.250</text>
<text x="473.3" y="251">1.000</text>
<text x="463.6" y="256">bottom notching</text>
<text x="469.2" y="261.1">y distance</text>
<text x="201.8" y="269.7">50.510</text>
<text x="202" y="265">49.010</text>
<text x="492" y="276.8">0.441</text>
<text x="438.4" y="293">R0.250</text>
<text x="201.8" y="340">72.655</text>
<text x="201.8" y="344.8">74.155</text>
<text x="418.8" y="392.4">0.02 in</text>
<text x="397.8" y="398.3">9.00 in</text>
<text x="396.5" y="404.3">2.875 in</text>
<text x="430" y="403.6">Inswing</text>
<text x="461.8" y="403.8">right-hand hinging</text>
<text x="431.3" y="411.1">1:8</text>
<text x="516.9" y="411.1">1/1</text>
</g>
<g font-size="3.5">
<text x="411.5" y="170.7">Reference - Only machine if displayed.</text>
<text x="379.9" y="351.7">Reference - Only machine if</text>
<text x="469.5" y="353.1">Reference - Only machine if displayed in</text>
<text x="380" y="356.8">displayed in front view.</text>
<text x="469.8" y="358.2">front view.</text>
<text x="350.8" y="373.6">ORDER NUMBER</text>
<text x="350.8" y="379.9">COMPONENT ID</text>
<text x="350.8" y="386.1">SERIES</text>
<text x="350.8" y="392.2">TOLERANCE</text>
<text x="270.9" y="397.7">Only machine if displayed.</text>
<text x="350.8" y="398.4">FLOOR CLEARANCE</text>
<text x="430.4" y="397.8">SWING</text>
<text x="472" y="397.7">HINGE</text>
<text x="270.8" y="407.9">Broken circles: machine on the back side</text>
<text x="270.9" y="402.8">Solid circles : machine on the front side</text>
<text x="350.8" y="404.4">CEILING CLEARANCE</text>
<text x="417.5" y="410.9">SCALE</text>
<text x="452.1" y="410.9">WEIGHT</text>
<text x="502.9" y="410.9">SHEET</text>
</g>
</svg>
